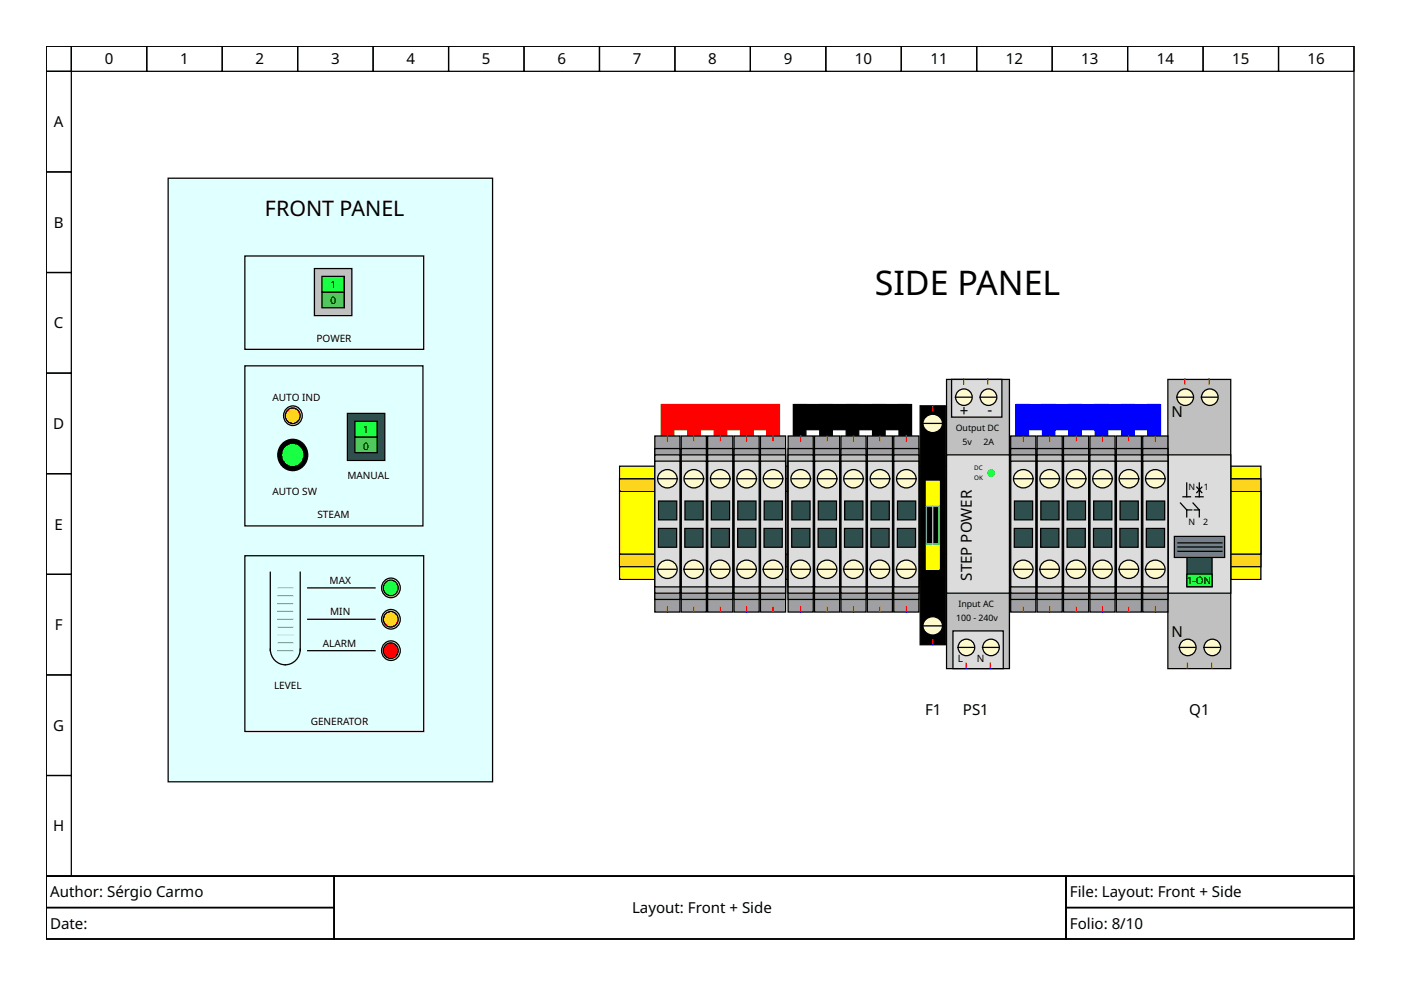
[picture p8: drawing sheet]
<svg xmlns="http://www.w3.org/2000/svg" width="297mm" height="210mm" viewBox="0 0 297 210" stroke-linecap="round" stroke-linejoin="round" font-family="sans-serif">
<g fill="none" stroke="#000" stroke-width=".27">
<path d="M9.8 9.8h277.3v176h-277.3zM9.8 9.8h5.3v5.3h-5.3zM9.8 15.1h5.3v21.4h-5.3zM15.1 9.8h16v5.3h-16zM31.1 9.8h16v5.3h-16zM47.1 9.8h16v5.3h-16zM63.1 9.8h16v5.3h-16zM79.1 9.8h16v5.3h-16zM95.1 9.8h16v5.3h-16zM111.1 9.8h16v5.3h-16zM127.1 9.8h16v5.3h-16zM143.1 9.8h16v5.3h-16z"/>
<path d="M159.1 9.8h16v5.3h-16zM175.1 9.8h16v5.3h-16zM191.1 9.8h16v5.3h-16zM207.1 9.8h16v5.3h-16zM223.1 9.8h16v5.3h-16zM239.1 9.8h16v5.3h-16zM255.1 9.8h16v5.3h-16zM271.1 9.8h16v5.3h-16zM9.8 36.5h5.3v21.3h-5.3zM9.8 57.8h5.3v21.3h-5.3zM9.8 79.1h5.3v21.3h-5.3zM9.8 100.4h5.3v21.4h-5.3z"/>
<path d="M9.8 121.8h5.3v21.3h-5.3zM9.8 143.1h5.3v21.3h-5.3zM9.8 164.4h5.3v21.4h-5.3zM9.8 185.8h277.3v13.3h-277.3zM9.8 185.8h61v6.6h-61zM9.8 192.4h61v6.7h-61zM70.8 185.8h155.2v13.3h-155.2zM226 185.8h61.1v6.6h-61.1zM226 192.4h61.1v6.7h-61.1z"/>
</g>
<path d="M168.2 85.8h2.7v6.6h-2.7z" fill-rule="evenodd" fill="#000" stroke="#000" stroke-width=".27"/>
<path d="M131.4 98.8h135.9v24h-135.9z" fill-rule="evenodd" fill="#ff0" stroke="#000" stroke-width=".27"/>
<path d="M131.4 101.5h135.9v18.7h-135.9z" fill-rule="evenodd" fill="#ffd700" stroke="#000" stroke-width=".27"/>
<path d="M131.4 104.2h135.9v13.3h-135.9z" fill-rule="evenodd" fill="#ff0" stroke="#000" stroke-width=".27"/>
<g fill="#00f" stroke="#00f" stroke-width=".27">
<path d="M215.4 85.8h2.7v6.6h-2.7z" fill-rule="evenodd"/>
<path d="M243.4 85.8h2.7v6.6h-2.7z" fill-rule="evenodd"/>
<path d="M232.2 85.8h2.7v6.6h-2.7z" fill-rule="evenodd"/>
</g>
<path d="M140.2 85.8h2.7v6.6h-2.7z" fill-rule="evenodd" fill="#f00" stroke="#f00" stroke-width=".27"/>
<path d="M185 85.8h2.7v6.6h-2.7z" fill-rule="evenodd" fill="#000" stroke="#000" stroke-width=".27"/>
<path d="M200.7 80.4h13.3v61.4h-13.3z" fill-rule="evenodd" fill="#c0c0c0" stroke="#000" stroke-width=".27"/>
<g fill="#000" stroke="#000" stroke-width=".27">
<path d="M168.4 85.8h24v5.3h-24z" fill-rule="evenodd"/>
<path d="M173.8 85.8h2.7v6.6h-2.7z" fill-rule="evenodd"/>
<path d="M179.4 85.8h2.7v6.6h-2.7z" fill-rule="evenodd"/>
<path d="M190.6 85.8h2.7v6.6h-2.7z" fill-rule="evenodd"/>
</g>
<g fill="#f00" stroke="#f00" stroke-width=".27">
<path d="M157 85.8h2.7v6.6h-2.7z" fill-rule="evenodd"/>
<path d="M151.4 85.8h2.7v6.6h-2.7z" fill-rule="evenodd"/>
<path d="M162.6 85.8h2.7v6.6h-2.7z" fill-rule="evenodd"/>
<path d="M145.8 85.8h2.7v6.6h-2.7z" fill-rule="evenodd"/>
</g>
<g fill="#00f" stroke="#00f" stroke-width=".27">
<path d="M226.6 85.8h2.7v6.6h-2.7z" fill-rule="evenodd"/>
<path d="M237.8 85.8h2.7v6.6h-2.7z" fill-rule="evenodd"/>
<path d="M221 85.8h2.7v6.6h-2.7z" fill-rule="evenodd"/>
<path d="M215.6 85.8h30.1v5.3h-30.1z" fill-rule="evenodd"/>
</g>
<path d="M247.6 80.4h13.3v61.4h-13.3z" fill-rule="evenodd" fill="#c0c0c0" stroke="#000" stroke-width=".27"/>
<g fill="#dcdcdc" stroke="#000" stroke-width=".27">
<path d="M247.6 96.4h13.3v29.4h-13.3z" fill-rule="evenodd"/>
<path d="M200.7 96.4h13.3v29.4h-13.3z" fill-rule="evenodd"/>
<path d="M202 133.8h10.7v8h-10.7z" fill-rule="evenodd"/>
<path d="M201.8 80.4h10.6v8h-10.6z" fill-rule="evenodd"/>
</g>
<g fill="#fffacd" stroke="#000" stroke-width=".27">
<circle cx="204.9" cy="137.3" r="1.76"/>
<circle cx="251.8" cy="137.3" r="1.76"/>
<circle cx="251.3" cy="84.2" r="1.76"/>
<circle cx="204.4" cy="84.2" r="1.76"/>
<circle cx="256.5" cy="84.2" r="1.76"/>
</g>
<path d="M195.1 86h5.3v50.7h-5.3z" fill-rule="evenodd" fill="#000" stroke="#000" stroke-width=".27"/>
<circle cx="209.6" cy="84.2" r="1.76" fill="#fffacd" stroke="#000" stroke-width=".27"/>
<path d="M254.7 84.2h3.4" fill="none" stroke="#000" stroke-width=".27"/>
<circle cx="257" cy="137.3" r="1.76" fill="#fffacd" stroke="#000" stroke-width=".27"/>
<path d="M207.8 84.2h3.4" fill="none" stroke="#000" stroke-width=".27"/>
<path d="M196.3 131.3a2.04 2.04 0 0 1 2.9-.1 2.04 2.04 0 0 1 0 3 2.04 2.04 0 0 1-2.9-.1 1.86 1.86 0 0 1 0-2.8z" fill-rule="evenodd" fill="#fffacd" stroke="#000" stroke-width=".27"/>
<path d="M249.5 84.2h3.4M250 137.3h3.4" fill="none" stroke="#000" stroke-width=".27"/>
<circle cx="210.1" cy="137.3" r="1.76" fill="#fffacd" stroke="#000" stroke-width=".27"/>
<path d="M202.6 84.2h3.4M203.1 137.3h3.4M255.2 137.3h3.4" fill="none" stroke="#000" stroke-width=".27"/>
<path d="M242.3 92.4h5.3v37.4h-5.3z" fill-rule="evenodd" fill="#a0a0a4" stroke="#000" stroke-width=".27"/>
<path d="M208.3 137.3h3.4" fill="none" stroke="#000" stroke-width=".27"/>
<path d="M138.8 92.4h5.4v37.4h-5.4z" fill-rule="evenodd" fill="#a0a0a4" stroke="#000" stroke-width=".27"/>
<path d="M196.3 88.4a2.04 2.04 0 0 1 2.9-.1 2.04 2.04 0 0 1 0 2.9 2.04 2.04 0 0 1-2.9-.1 1.86 1.86 0 0 1 0-2.7z" fill-rule="evenodd" fill="#fffacd" stroke="#000" stroke-width=".27"/>
<g fill="#a0a0a4" stroke="#000" stroke-width=".27">
<path d="M155.6 92.4h5.4v37.4h-5.4z" fill-rule="evenodd"/>
<path d="M172.7 92.4h5.3v37.4h-5.3z" fill-rule="evenodd"/>
<path d="M150 92.4h5.4v37.4h-5.4z" fill-rule="evenodd"/>
<path d="M219.9 92.4h5.3v37.4h-5.3z" fill-rule="evenodd"/>
<path d="M144.4 92.4h5.4v37.4h-5.4z" fill-rule="evenodd"/>
<path d="M161.2 92.4h5.4v37.4h-5.4z" fill-rule="evenodd"/>
</g>
<path d="M195.6 89.8h4" fill="none" stroke="#000" stroke-width=".27"/>
<g fill="#a0a0a4" stroke="#000" stroke-width=".27">
<path d="M225.5 92.4h5.3v37.4h-5.3z" fill-rule="evenodd"/>
<path d="M242.3 95.1h5.3v32h-5.3z" fill-rule="evenodd"/>
<path d="M161.2 95.1h5.4v32h-5.4z" fill-rule="evenodd"/>
<path d="M138.8 95.1h5.4v32h-5.4z" fill-rule="evenodd"/>
<path d="M150 95.1h5.4v32h-5.4z" fill-rule="evenodd"/>
<path d="M155.6 95.1h5.4v32h-5.4z" fill-rule="evenodd"/>
<path d="M178.3 92.4h5.3v37.4h-5.3z" fill-rule="evenodd"/>
<path d="M144.4 95.1h5.4v32h-5.4z" fill-rule="evenodd"/>
</g>
<path d="M195.6 132.7h4" fill="none" stroke="#000" stroke-width=".27"/>
<path d="M236.7 92.4h5.3v37.4h-5.3z" fill-rule="evenodd" fill="#a0a0a4" stroke="#000" stroke-width=".27"/>
<g fill="#c0c0c0" stroke="#000" stroke-width=".27">
<path d="M144.4 96.4h5.4v29.4h-5.4z" fill-rule="evenodd"/>
<path d="M138.8 96.4h5.4v29.4h-5.4z" fill-rule="evenodd"/>
<path d="M242.3 96.4h5.3v29.4h-5.3z" fill-rule="evenodd"/>
<path d="M161.2 96.4h5.4v29.4h-5.4z" fill-rule="evenodd"/>
</g>
<path d="M189.5 92.4h5.3v37.4h-5.3z" fill-rule="evenodd" fill="#a0a0a4" stroke="#000" stroke-width=".27"/>
<g fill="#c0c0c0" stroke="#000" stroke-width=".27">
<path d="M155.6 96.4h5.4v29.4h-5.4z" fill-rule="evenodd"/>
<path d="M150 96.4h5.4v29.4h-5.4z" fill-rule="evenodd"/>
</g>
<path d="M214.3 92.4h5.3v37.4h-5.3z" fill-rule="evenodd" fill="#a0a0a4" stroke="#000" stroke-width=".27"/>
<g fill="#dcdcdc" stroke="#000" stroke-width=".27">
<path d="M144.4 97.8h5.4v26.6h-5.4z" fill-rule="evenodd"/>
<path d="M161.2 97.8h5.4v26.6h-5.4z" fill-rule="evenodd"/>
<path d="M242.3 97.8h5.3v26.6h-5.3z" fill-rule="evenodd"/>
<path d="M150 97.8h5.4v26.6h-5.4z" fill-rule="evenodd"/>
</g>
<path d="M167.1 92.4h5.3v37.4h-5.3z" fill-rule="evenodd" fill="#a0a0a4" stroke="#000" stroke-width=".27"/>
<g fill="#dcdcdc" stroke="#000" stroke-width=".27">
<path d="M155.6 97.8h5.4v26.6h-5.4z" fill-rule="evenodd"/>
<path d="M138.8 97.8h5.4v26.6h-5.4z" fill-rule="evenodd"/>
</g>
<path d="M156.4 106.2h3.9v4h-3.9z" fill-rule="evenodd" fill="#2f4f4f" stroke="#000" stroke-width=".27"/>
<path d="M231.1 92.4h5.3v37.4h-5.3z" fill-rule="evenodd" fill="#a0a0a4" stroke="#000" stroke-width=".27"/>
<g fill="#2f4f4f" stroke="#000" stroke-width=".27">
<path d="M145.2 106.2h3.9v4h-3.9z" fill-rule="evenodd"/>
<path d="M162 106.2h3.9v4h-3.9z" fill-rule="evenodd"/>
<path d="M243.1 106.2h3.8v4h-3.8z" fill-rule="evenodd"/>
<path d="M139.6 106.2h3.9v4h-3.9z" fill-rule="evenodd"/>
<path d="M150.8 106.2h3.9v4h-3.9z" fill-rule="evenodd"/>
</g>
<path d="M183.9 92.4h5.3v37.4h-5.3z" fill-rule="evenodd" fill="#a0a0a4" stroke="#000" stroke-width=".27"/>
<g fill="#2f4f4f" stroke="#000" stroke-width=".27">
<path d="M150.8 112h3.9v4h-3.9z" fill-rule="evenodd"/>
<path d="M139.6 112h3.9v4h-3.9z" fill-rule="evenodd"/>
<path d="M145.2 112h3.9v4h-3.9z" fill-rule="evenodd"/>
</g>
<path d="M183.9 95.1h5.3v32h-5.3z" fill-rule="evenodd" fill="#a0a0a4" stroke="#000" stroke-width=".27"/>
<g fill="#2f4f4f" stroke="#000" stroke-width=".27">
<path d="M243 112h3.9v4h-3.9z" fill-rule="evenodd"/>
<path d="M162 112h3.9v4h-3.9z" fill-rule="evenodd"/>
<path d="M156.4 112h3.9v4h-3.9z" fill-rule="evenodd"/>
</g>
<path d="M231.1 95.1h5.3v32h-5.3z" fill-rule="evenodd" fill="#a0a0a4" stroke="#000" stroke-width=".27"/>
<path d="M140 119.3a2.04 2.04 0 0 1 3-.1 2.04 2.04 0 0 1 0 3 2.04 2.04 0 0 1-3-.1 1.86 1.86 0 0 1 0-2.8z" fill-rule="evenodd" fill="#fffacd" stroke="#000" stroke-width=".27"/>
<path d="M236.7 95.1h5.3v32h-5.3z" fill-rule="evenodd" fill="#a0a0a4" stroke="#000" stroke-width=".27"/>
<g fill="#fffacd" stroke="#000" stroke-width=".27">
<path d="M243.5 119.3a2.04 2.04 0 0 1 2.9-.1 2.04 2.04 0 0 1 0 3 2.04 2.04 0 0 1-2.9-.1 1.86 1.86 0 0 1 0-2.8z" fill-rule="evenodd"/>
<path d="M162.4 119.3a2.04 2.04 0 0 1 2.9-.1 2.04 2.04 0 0 1 0 3 2.04 2.04 0 0 1-2.9-.1 1.86 1.86 0 0 1 0-2.8z" fill-rule="evenodd"/>
<path d="M151.2 119.3a2.04 2.04 0 0 1 3-.1 2.04 2.04 0 0 1 0 3 2.04 2.04 0 0 1-3-.1 1.86 1.86 0 0 1 0-2.8z" fill-rule="evenodd"/>
</g>
<path d="M189.5 95.1h5.3v32h-5.3z" fill-rule="evenodd" fill="#a0a0a4" stroke="#000" stroke-width=".27"/>
<g fill="#fffacd" stroke="#000" stroke-width=".27">
<path d="M145.6 119.3a2.04 2.04 0 0 1 3-.1 2.04 2.04 0 0 1 0 3 2.04 2.04 0 0 1-3-.1 1.86 1.86 0 0 1 0-2.8z" fill-rule="evenodd"/>
<path d="M156.8 119.3a2.04 2.04 0 0 1 3-.1 2.04 2.04 0 0 1 0 3 2.04 2.04 0 0 1-3-.1 1.86 1.86 0 0 1 0-2.8z" fill-rule="evenodd"/>
</g>
<path d="M242.8 120.7h4" fill="none" stroke="#000" stroke-width=".27"/>
<path d="M219.9 95.1h5.3v32h-5.3z" fill-rule="evenodd" fill="#a0a0a4" stroke="#000" stroke-width=".27"/>
<path d="M139.4 120.7h4M161.8 120.7h4" fill="none" stroke="#000" stroke-width=".27"/>
<path d="M172.7 95.1h5.3v32h-5.3z" fill-rule="evenodd" fill="#a0a0a4" stroke="#000" stroke-width=".27"/>
<path d="M145 120.7h4M150.6 120.7h4M156.2 120.7h4" fill="none" stroke="#000" stroke-width=".27"/>
<g fill="#fffacd" stroke="#000" stroke-width=".27">
<path d="M243.5 100.1a2.04 2.04 0 0 1 2.9-.1 2.04 2.04 0 0 1 0 3 2.04 2.04 0 0 1-2.9-.1 1.86 1.86 0 0 1 0-2.8z" fill-rule="evenodd"/>
<path d="M151.2 100.1a2.04 2.04 0 0 1 3-.1 2.04 2.04 0 0 1 0 3 2.04 2.04 0 0 1-3-.1 1.86 1.86 0 0 1 0-2.8z" fill-rule="evenodd"/>
<path d="M156.8 100.1a2.04 2.04 0 0 1 3-.1 2.04 2.04 0 0 1 0 3 2.04 2.04 0 0 1-3-.1 1.86 1.86 0 0 1 0-2.8z" fill-rule="evenodd"/>
<path d="M145.6 100.1a2.04 2.04 0 0 1 3-.1 2.04 2.04 0 0 1 0 3 2.04 2.04 0 0 1-3-.1 1.86 1.86 0 0 1 0-2.8z" fill-rule="evenodd"/>
<path d="M140 100.1a2.04 2.04 0 0 1 3-.1 2.04 2.04 0 0 1 0 3 2.04 2.04 0 0 1-3-.1 1.86 1.86 0 0 1 0-2.8z" fill-rule="evenodd"/>
</g>
<g fill="#a0a0a4" stroke="#000" stroke-width=".27">
<path d="M178.3 95.1h5.3v32h-5.3z" fill-rule="evenodd"/>
<path d="M225.5 95.1h5.3v32h-5.3z" fill-rule="evenodd"/>
<path d="M214.3 95.1h5.3v32h-5.3z" fill-rule="evenodd"/>
</g>
<path d="M162.4 100.1a2.04 2.04 0 0 1 2.9-.1 2.04 2.04 0 0 1 0 3 2.04 2.04 0 0 1-2.9-.1 1.86 1.86 0 0 1 0-2.8z" fill-rule="evenodd" fill="#fffacd" stroke="#000" stroke-width=".27"/>
<path d="M139.6 101.5h4M145.2 101.5h4M156.4 101.5h4M243.1 101.5h4" fill="none" stroke="#000" stroke-width=".27"/>
<path d="M167.1 95.1h5.3v32h-5.3z" fill-rule="evenodd" fill="#a0a0a4" stroke="#000" stroke-width=".27"/>
<path d="M150.8 101.5h4" fill="none" stroke="#000" stroke-width=".27"/>
<path d="M231.1 96.4h5.3v29.4h-5.3z" fill-rule="evenodd" fill="#c0c0c0" stroke="#000" stroke-width=".27"/>
<path d="M162 101.5h4" fill="none" stroke="#000" stroke-width=".27"/>
<g fill="#c0c0c0" stroke="#000" stroke-width=".27">
<path d="M183.9 96.4h5.3v29.4h-5.3z" fill-rule="evenodd"/>
<path d="M225.5 96.4h5.3v29.4h-5.3z" fill-rule="evenodd"/>
<path d="M178.3 96.4h5.3v29.4h-5.3z" fill-rule="evenodd"/>
<path d="M172.7 96.4h5.3v29.4h-5.3z" fill-rule="evenodd"/>
<path d="M219.9 96.4h5.3v29.4h-5.3z" fill-rule="evenodd"/>
<path d="M189.5 96.4h5.3v29.4h-5.3z" fill-rule="evenodd"/>
<path d="M236.7 96.4h5.3v29.4h-5.3z" fill-rule="evenodd"/>
<path d="M214.3 96.4h5.3v29.4h-5.3z" fill-rule="evenodd"/>
<path d="M167.1 96.4h5.3v29.4h-5.3z" fill-rule="evenodd"/>
</g>
<g fill="#dcdcdc" stroke="#000" stroke-width=".27">
<path d="M225.5 97.8h5.3v26.6h-5.3z" fill-rule="evenodd"/>
<path d="M178.3 97.8h5.3v26.6h-5.3z" fill-rule="evenodd"/>
<path d="M219.9 97.8h5.3v26.6h-5.3z" fill-rule="evenodd"/>
<path d="M172.7 97.8h5.3v26.6h-5.3z" fill-rule="evenodd"/>
<path d="M214.3 97.8h5.3v26.6h-5.3z" fill-rule="evenodd"/>
<path d="M167.1 97.8h5.3v26.6h-5.3z" fill-rule="evenodd"/>
<path d="M183.9 97.8h5.3v26.6h-5.3z" fill-rule="evenodd"/>
<path d="M231.1 97.8h5.3v26.6h-5.3z" fill-rule="evenodd"/>
<path d="M189.5 97.8h5.3v26.6h-5.3z" fill-rule="evenodd"/>
<path d="M236.7 97.8h5.3v26.6h-5.3z" fill-rule="evenodd"/>
</g>
<g fill="#2f4f4f" stroke="#000" stroke-width=".27">
<path d="M167.9 106.2h3.8v4h-3.8z" fill-rule="evenodd"/>
<path d="M215.1 106.2h3.8v4h-3.8z" fill-rule="evenodd"/>
<path d="M226.3 106.2h3.8v4h-3.8z" fill-rule="evenodd"/>
<path d="M179.1 106.2h3.8v4h-3.8z" fill-rule="evenodd"/>
<path d="M231.9 106.2h3.8v4h-3.8z" fill-rule="evenodd"/>
<path d="M184.7 106.2h3.8v4h-3.8z" fill-rule="evenodd"/>
<path d="M237.5 106.2h3.8v4h-3.8z" fill-rule="evenodd"/>
<path d="M190.3 106.2h3.8v4h-3.8z" fill-rule="evenodd"/>
<path d="M220.7 106.2h3.8v4h-3.8z" fill-rule="evenodd"/>
<path d="M173.5 106.2h3.8v4h-3.8z" fill-rule="evenodd"/>
<path d="M237.4 112h3.9v4h-3.9z" fill-rule="evenodd"/>
<path d="M190.3 112h3.8v4h-3.8z" fill-rule="evenodd"/>
<path d="M231.8 112h3.9v4h-3.9z" fill-rule="evenodd"/>
<path d="M184.7 112h3.8v4h-3.8z" fill-rule="evenodd"/>
<path d="M226.2 112h3.9v4h-3.9z" fill-rule="evenodd"/>
<path d="M179.1 112h3.8v4h-3.8z" fill-rule="evenodd"/>
<path d="M173.5 112h3.8v4h-3.8z" fill-rule="evenodd"/>
<path d="M220.6 112h3.9v4h-3.9z" fill-rule="evenodd"/>
<path d="M215 112h3.9v4h-3.9z" fill-rule="evenodd"/>
<path d="M167.9 112h3.8v4h-3.8z" fill-rule="evenodd"/>
</g>
<g fill="#fffacd" stroke="#000" stroke-width=".27">
<path d="M226.7 119.3a2.04 2.04 0 0 1 2.9-.1 2.04 2.04 0 0 1 0 3 2.04 2.04 0 0 1-2.9-.1 1.86 1.86 0 0 1 0-2.8z" fill-rule="evenodd"/>
<path d="M179.5 119.3a2.04 2.04 0 0 1 2.9-.1 2.04 2.04 0 0 1 0 3 2.04 2.04 0 0 1-2.9-.1 1.86 1.86 0 0 1 0-2.8z" fill-rule="evenodd"/>
<path d="M215.5 119.3a2.04 2.04 0 0 1 2.9-.1 2.04 2.04 0 0 1 0 3 2.04 2.04 0 0 1-2.9-.1 1.86 1.86 0 0 1 0-2.8z" fill-rule="evenodd"/>
<path d="M168.3 119.3a2.04 2.04 0 0 1 2.9-.1 2.04 2.04 0 0 1 0 3 2.04 2.04 0 0 1-2.9-.1 1.86 1.86 0 0 1 0-2.8z" fill-rule="evenodd"/>
<path d="M232.3 119.3a2.04 2.04 0 0 1 2.9-.1 2.04 2.04 0 0 1 0 3 2.04 2.04 0 0 1-2.9-.1 1.86 1.86 0 0 1 0-2.8z" fill-rule="evenodd"/>
<path d="M185.1 119.3a2.04 2.04 0 0 1 2.9-.1 2.04 2.04 0 0 1 0 3 2.04 2.04 0 0 1-2.9-.1 1.86 1.86 0 0 1 0-2.8z" fill-rule="evenodd"/>
<path d="M237.9 119.3a2.04 2.04 0 0 1 2.9-.1 2.04 2.04 0 0 1 0 3 2.04 2.04 0 0 1-2.9-.1 1.86 1.86 0 0 1 0-2.8z" fill-rule="evenodd"/>
<path d="M190.7 119.3a2.04 2.04 0 0 1 2.9-.1 2.04 2.04 0 0 1 0 3 2.04 2.04 0 0 1-2.9-.1 1.86 1.86 0 0 1 0-2.8z" fill-rule="evenodd"/>
<path d="M221.1 119.3a2.04 2.04 0 0 1 2.9-.1 2.04 2.04 0 0 1 0 3 2.04 2.04 0 0 1-2.9-.1 1.86 1.86 0 0 1 0-2.8z" fill-rule="evenodd"/>
<path d="M173.9 119.3a2.04 2.04 0 0 1 2.9-.1 2.04 2.04 0 0 1 0 3 2.04 2.04 0 0 1-2.9-.1 1.86 1.86 0 0 1 0-2.8z" fill-rule="evenodd"/>
</g>
<path d="M167.6 120.7h4M173.2 120.7h4M178.8 120.7h4M184.4 120.7h4M190 120.7h4M214.8 120.7h4M220.4 120.7h4M226 120.7h4M231.6 120.7h4M237.2 120.7h4" fill="none" stroke="#000" stroke-width=".27"/>
<g fill="#fffacd" stroke="#000" stroke-width=".27">
<path d="M232.3 100.1a2.04 2.04 0 0 1 2.9-.1 2.04 2.04 0 0 1 0 3 2.04 2.04 0 0 1-2.9-.1 1.86 1.86 0 0 1 0-2.8z" fill-rule="evenodd"/>
<path d="M185.1 100.1a2.04 2.04 0 0 1 2.9-.1 2.04 2.04 0 0 1 0 3 2.04 2.04 0 0 1-2.9-.1 1.86 1.86 0 0 1 0-2.8z" fill-rule="evenodd"/>
<path d="M226.7 100.1a2.04 2.04 0 0 1 2.9-.1 2.04 2.04 0 0 1 0 3 2.04 2.04 0 0 1-2.9-.1 1.86 1.86 0 0 1 0-2.8z" fill-rule="evenodd"/>
<path d="M179.5 100.1a2.04 2.04 0 0 1 2.9-.1 2.04 2.04 0 0 1 0 3 2.04 2.04 0 0 1-2.9-.1 1.86 1.86 0 0 1 0-2.8z" fill-rule="evenodd"/>
<path d="M173.9 100.1a2.04 2.04 0 0 1 2.9-.1 2.04 2.04 0 0 1 0 3 2.04 2.04 0 0 1-2.9-.1 1.86 1.86 0 0 1 0-2.8z" fill-rule="evenodd"/>
<path d="M221.1 100.1a2.04 2.04 0 0 1 2.9-.1 2.04 2.04 0 0 1 0 3 2.04 2.04 0 0 1-2.9-.1 1.86 1.86 0 0 1 0-2.8z" fill-rule="evenodd"/>
<path d="M215.5 100.1a2.04 2.04 0 0 1 2.9-.1 2.04 2.04 0 0 1 0 3 2.04 2.04 0 0 1-2.9-.1 1.86 1.86 0 0 1 0-2.8z" fill-rule="evenodd"/>
<path d="M168.3 100.1a2.04 2.04 0 0 1 2.9-.1 2.04 2.04 0 0 1 0 3 2.04 2.04 0 0 1-2.9-.1 1.86 1.86 0 0 1 0-2.8z" fill-rule="evenodd"/>
<path d="M190.7 100.1a2.04 2.04 0 0 1 2.9-.1 2.04 2.04 0 0 1 0 3 2.04 2.04 0 0 1-2.9-.1 1.86 1.86 0 0 1 0-2.8z" fill-rule="evenodd"/>
<path d="M237.9 100.1a2.04 2.04 0 0 1 2.9-.1 2.04 2.04 0 0 1 0 3 2.04 2.04 0 0 1-2.9-.1 1.86 1.86 0 0 1 0-2.8z" fill-rule="evenodd"/>
</g>
<path d="M167.9 101.5h4M173.5 101.5h4M179.1 101.5h4M184.7 101.5h4M190.3 101.5h4M215.1 101.5h4M220.7 101.5h4M226.3 101.5h4M231.9 101.5h4M237.5 101.5h4" fill="none" stroke="#000" stroke-width=".27"/>
<g fill="#ff0" stroke="#ff0" stroke-width=".27">
<path d="M196.4 102h2.7v5.4h-2.7z" fill-rule="evenodd"/>
<path d="M196.4 115.4h2.7v5.3h-2.7z" fill-rule="evenodd"/>
</g>
<path d="M196.4 107.4h2.7v8h-2.7z" fill="none" stroke="#0ff" stroke-width=".27"/>
<path d="M197.8 107.4v8" fill="none" stroke="#c0c0c0" stroke-width=".27"/>
<circle cx="210.2" cy="100.3" r=".67" fill="#0f0" stroke="#0f0" stroke-width=".27"/>
<path d="M251.7 118.2h5.3v6.2h-5.3z" fill-rule="evenodd" fill="#2f4f4f" stroke="#000" stroke-width=".27"/>
<path d="M249 113.7h10.6v4.5h-10.6z" fill-rule="evenodd" fill="#708090" stroke="#000" stroke-width=".27"/>
<path d="M251.7 121.7h5.3v2.7h-5.3z" fill-rule="evenodd" fill="#0f0" stroke="#000" stroke-width=".27"/>
<path d="M249.7 115.1h9.4M249.7 116h9.4M249.7 116.9h9.4M250.3 106.7l1.3 1.4v1.5M250.8 105.3h1.6M251.6 102.4v2.9M252.9 106.7l1.4 1.4v1.5M253.5 105.3h1.6M253.7 103.3l1.1 1.2M254.3 102.4v2.9M254.8 103.3l-1.1 1.2" fill="none" stroke="#000" stroke-width=".27"/>
<path d="M251.6 108.1h2.7" fill="none" stroke="#000" stroke-width=".27" stroke-dasharray="1.1 .5"/>
<path d="M140.4 85.8h24v5.3h-24z" fill-rule="evenodd" fill="#f00" stroke="#f00" stroke-width=".27"/>
<g fill="none" stroke="#f00" stroke-width=".27">
<path d="M141.5 92.4v1.1M147.1 92.4v1.1M152.7 92.4v1.1M158.3 92.4v1.1M163.9 92.4v1.1M169.8 92.4v1.1M175.4 92.4v1.1M181 92.4v1.1M186.6 92.4v1.1M192.2 92.4v1.1M197.8 86v1.1M204.3 80.4v1"/>
<path d="M209.4 80.4v1M217 92.4v1.1M222.5 92.4v1.1M228.1 92.4v1.1M233.7 92.4v1.1M239.3 92.4v1.1M244.9 92.4v1.1M251.2 80.4v1M256.4 80.4v1M141.5 128.7v1.1M147.1 128.7v1.1M152.7 128.7v1.1"/>
<path d="M158.3 128.7v1.1M163.9 128.7v1.1M169.8 128.7v1.1M175.4 128.7v1.1M181 128.7v1.1M186.6 128.7v1.1M192.2 128.7v1.1M197.8 135.6v1.1M217 128.7v1.1M222.5 128.7v1.1M228.1 128.7v1.1M233.7 128.7v1.1"/>
<path d="M239.3 128.7v1.1M244.9 128.7v1.1M204.8 140.6v1.1M210 140.6v1.1M251.8 140.6v1.1M256.9 140.6v1.1"/>
</g>
<g fill="none" stroke="#00f" stroke-width=".27">
<path d="M141.5 92.4h.1M147.1 92.4h.1M152.7 92.4h.1M158.3 92.4h.1M163.9 92.4h.1M169.8 92.4h.1M175.4 92.4h.1M181 92.4h.1M186.6 92.4h.1M192.2 92.4h.1M197.8 86h.1M204.3 80.4h.1"/>
<path d="M209.4 80.4h.1M217 92.4h.1M222.5 92.4h.1M228.1 92.4h.1M233.7 92.4h.1M239.3 92.4h.1M244.9 92.4h.1M251.2 80.4h.1M256.4 80.4h.1M141.5 129.8h.1M147.1 129.8h.1M152.7 129.8h.1"/>
<path d="M158.3 129.8h.1M163.9 129.8h.1M169.8 129.8h.1M175.4 129.8h.1M181 129.8h.1M186.6 129.8h.1M192.2 129.8h.1M197.8 136.7h.1M217 129.8h.1M222.5 129.8h.1M228.1 129.8h.1M233.7 129.8h.1"/>
<path d="M239.3 129.8h.1M244.9 129.8h.1M204.8 141.7h.1M210 141.7h.1M251.8 141.7h.1M256.9 141.7h.1"/>
</g>
<path d="M35.7 37.8h68.7v128h-68.7z" fill-rule="evenodd" fill="#e0ffff" stroke="#000" stroke-width=".27"/>
<circle cx="82.8" cy="124.6" r="2.03" fill="#ffe4c4" stroke="#000" stroke-width=".27"/>
<path d="M58.9 126.3h3.2" fill="none" stroke="#0ff" stroke-width=".27"/>
<g fill="#ffe4c4" stroke="#000" stroke-width=".27">
<circle cx="82.8" cy="131.3" r="2.03"/>
<circle cx="82.8" cy="138" r="2.03"/>
<circle cx="62.1" cy="88.1" r="2.03"/>
</g>
<path d="M73.6 87.6h8v10h-8z" fill-rule="evenodd" fill="#2f4f4f" stroke="#000" stroke-width=".27"/>
<path d="M59.8 94.1a3.3 3.3 0 0 1 4.8 .4 3.3 3.3 0 0 1-.8 4.7 3.3 3.3 0 0 1-4.3-.7 3.3 3.3 0 0 1 .3-4.4z" fill-rule="evenodd" fill="#000" stroke="#000" stroke-width=".27"/>
<path d="M58.9 129.6h3.2" fill="none" stroke="#0ff" stroke-width=".27"/>
<circle cx="82.8" cy="124.6" r="1.63" fill="#0f0" stroke="#000" stroke-width=".27"/>
<path d="M75.2 92.6h4.8v3.4h-4.8z" fill-rule="evenodd" fill="#32cd32" stroke="#000" stroke-width=".27"/>
<circle cx="82.8" cy="131.3" r="1.63" fill="#ff8000" stroke="#000" stroke-width=".27"/>
<circle cx="82.8" cy="138" r="1.63" fill="#f00" stroke="#000" stroke-width=".27"/>
<path d="M58.9 133h3.2" fill="none" stroke="#0ff" stroke-width=".27"/>
<path d="M66.7 56.9h7.9v10h-7.9z" fill-rule="evenodd" fill="#c0c0c0" stroke="#000" stroke-width=".27"/>
<path d="M75.2 89.3h4.8v3.3h-4.8z" fill-rule="evenodd" fill="#0f0" stroke="#000" stroke-width=".27"/>
<path d="M58.9 136.3h3.2" fill="none" stroke="#0ff" stroke-width=".27"/>
<path d="M68.3 61.9h4.7v3.4h-4.7z" fill-rule="evenodd" fill="#32cd32" stroke="#000" stroke-width=".27"/>
<g fill="#0f0" stroke="#000" stroke-width=".27">
<path d="M68.3 58.6h4.7v3.3h-4.7z" fill-rule="evenodd"/>
<path d="M60.6 94.5a2.41 2.41 0 0 1 3.3 .4 2.41 2.41 0 0 1-.3 3.4 2.41 2.41 0 0 1-3.4-.3 2.58 2.58 0 0 1 .4-3.5z" fill-rule="evenodd"/>
</g>
<circle cx="62" cy="88.1" r="1.63" fill="#ff8000" stroke="#000" stroke-width=".27"/>
<path d="M51.9 54.3h37.9v19.8h-37.9zM51.9 77.6h37.8v33.9h-37.8zM51.9 117.8h37.9v37.3h-37.9zM57.3 137.6a3.2 3.2 0 0 0 3.2 3.4 3.2 3.2 0 0 0 3.2-3.4M57.3 121.3v16.7M63.7 121.3v16.7M65.2 124.6h14.3M65.2 131.3h14.3M65.2 138h14.3" fill="none" stroke="#000" stroke-width=".27"/>
<path d="M58.9 124.6h3.2M58.9 128h3.2M58.9 131.3h3.2M58.9 134.6h3.2M58.9 138h3.2" fill="none" stroke="#0ff" stroke-width=".27"/>
<text font-size="7.2" x="185.5" y="62.6">SIDE PANEL</text>
<text font-size="4.5" x="56.2" y="45.8">FRONT PANEL</text>
<g font-size="3.2">
<text x="22.2" y="13.7">0</text>
<text x="38.2" y="13.7">1</text>
<text x="54.2" y="13.7">2</text>
<text x="70.2" y="13.7">3</text>
<text x="86.2" y="13.7">4</text>
<text x="102.2" y="13.7">5</text>
<text x="118.2" y="13.7">6</text>
<text x="134.2" y="13.7">7</text>
<text x="150.2" y="13.7">8</text>
<text x="166.2" y="13.7">9</text>
<text x="181.3" y="13.7">10</text>
<text x="197.3" y="13.7">11</text>
<text x="213.3" y="13.7">12</text>
<text x="229.3" y="13.7">13</text>
<text x="245.2" y="13.7">14</text>
<text x="261.2" y="13.7">15</text>
<text x="277.2" y="13.7">16</text>
<text x="11.4" y="27">A</text>
<text x="11.4" y="48.3">B</text>
<text x="11.4" y="69.6">C</text>
<text x="203.5" y="88.3">+</text>
<text x="209.4" y="88">-</text>
<text x="248.4" y="88.4">N</text>
<text x="11.3" y="91">D</text>
<text x="11.6" y="112.3">E</text>
<text x="206" y="119.6" transform="rotate(-90 206 119.6)">EP POWER</text>
<text x="206" y="123.1" transform="rotate(-90 206 123.1)">ST</text>
<text x="11.6" y="133.6">F</text>
<text x="248.4" y="135.1">N</text>
<text x="11.3" y="155">G</text>
<text x="196.2" y="151.6">F1</text>
<text x="204.2" y="151.6">PS1</text>
<text x="252.1" y="151.6">Q1</text>
<text x="11.3" y="176.3">H</text>
<text x="10.6" y="190.3">Author: Sérgio Carmo</text>
<text x="226.8" y="190.3">File: Layout: Front + Side</text>
<text x="10.6" y="197">Date:</text>
<text x="134" y="193.6">Layout: Front + Side</text>
<text x="226.8" y="197">Folio: 8/10</text>
</g>
<g font-size="2.1">
<text x="70" y="61">1</text>
<text x="70" y="64.4">0</text>
<text x="67.1" y="72.4">POWER</text>
<text x="57.8" y="85">AUTO IND</text>
<text x="77" y="91.9">1</text>
<text x="77" y="95.4">0</text>
<text x="73.6" y="101.6">MANUAL</text>
<text x="57.8" y="104.9">AUTO SW</text>
<text x="67.3" y="109.9">STEAM</text>
<text x="69.9" y="123.8">MAX</text>
<text x="251.6" y="123.9">1-ON</text>
<text x="70" y="130.4">MIN</text>
<text x="68.4" y="137.1">ALARM</text>
<text x="203.1" y="140.4">L</text>
<text x="207.1" y="140.4">N</text>
<text x="58.1" y="146.1">LEVEL</text>
<text x="65.9" y="153.7">GENERATOR</text>
</g>
<g font-size="1.9">
<text x="202.6" y="91.5">Output DC</text>
<text x="204.1" y="94.4">5v</text>
<text x="208.5" y="94.4">2A</text>
<text x="252" y="104">N</text>
<text x="255.2" y="104">1</text>
<text x="252" y="111.2">N</text>
<text x="255.1" y="111.2">2</text>
<text x="202.7" y="131.7">100 - 240v</text>
<text x="203.2" y="128.7">Input AC</text>
</g>
<g font-size="1.3">
<text x="206.6" y="99.6">DC</text>
<text x="206.6" y="101.8">OK</text>
</g>
</svg>
